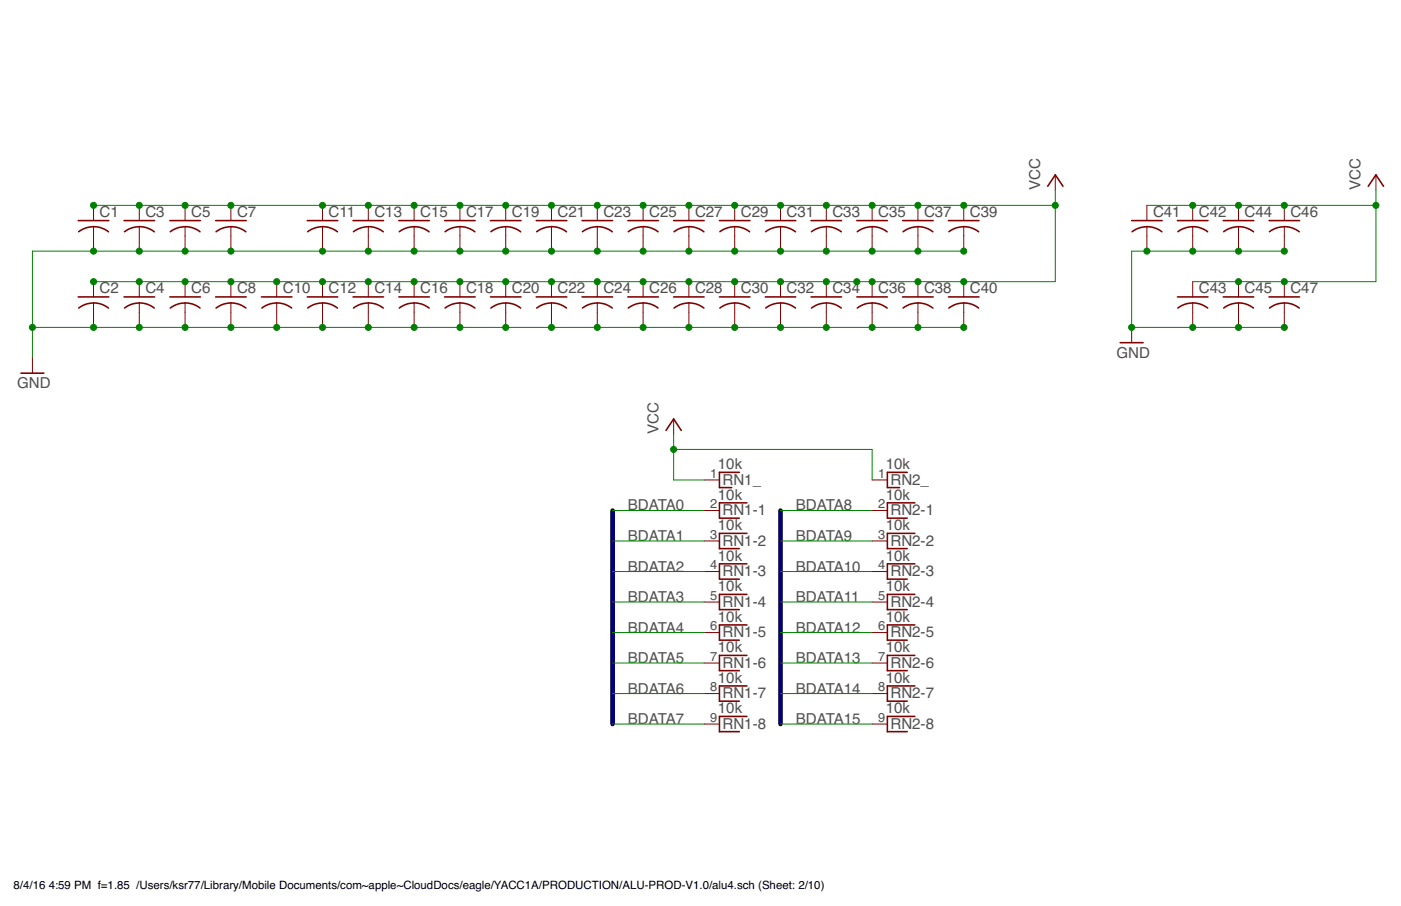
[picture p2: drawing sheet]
<svg xmlns="http://www.w3.org/2000/svg" width="432mm" height="279mm" viewBox="0 0 432 279" stroke-linecap="round" stroke-linejoin="round" font-family="sans-serif">
<g fill="none" stroke="#800000" stroke-width=".49">
<path d="M322.9 57.4l2.3-3.5 2.4 3.5M421.7 57.4l2.4-3.5 2.3 3.5M24.1 68h9.4M24.3 71.5a7.4 7.4 0 0 1 9.1 0M38.2 68h9.4M38.4 71.5a7.4 7.4 0 0 1 9.1 0M52.3 68h9.5M52.5 71.5a7.5 7.5 0 0 1 9.2 0M66.5 68h9.4M66.6 71.5a7.5 7.5 0 0 1 9.2 0M94.7 68h9.4M94.8 71.5a7.5 7.5 0 0 1 9.2 0"/>
<path d="M108.8 68h9.4M108.9 71.5a7.5 7.5 0 0 1 9.2 0M122.9 68h9.4M123.1 71.5a7.5 7.5 0 0 1 9.1 0M137 68h9.5M137.2 71.5a7.5 7.5 0 0 1 9.2 0M151.2 68h9.4M151.3 71.5a7.4 7.4 0 0 1 9.2 0M165.3 68h9.4M165.4 71.5a7.4 7.4 0 0 1 9.2 0M179.4 68h9.4M179.5 71.5a7.5 7.5 0 0 1 9.2 0"/>
<path d="M193.5 68h9.4M193.6 71.5a7.5 7.5 0 0 1 9.2 0M207.6 68h9.4M207.8 71.5a7.5 7.5 0 0 1 9.1 0M221.7 68h9.4M221.9 71.5a7.5 7.5 0 0 1 9.2 0M235.9 68h9.4M236 71.5a7.5 7.5 0 0 1 9.2 0M250 68h9.4M250.1 71.5a7.5 7.5 0 0 1 9.2 0M264.1 68h9.4M264.2 71.5a7.5 7.5 0 0 1 9.2 0"/>
<path d="M278.2 68h9.4M278.3 71.5a7.5 7.5 0 0 1 9.2 0M292.3 68h9.4M292.5 71.5a7.4 7.4 0 0 1 9.1 0M348.8 68h9.4M348.9 71.5a7.5 7.5 0 0 1 9.2 0M362.9 68h9.4M363 71.5a7.5 7.5 0 0 1 9.2 0M377 68h9.4M377.1 71.5a7.5 7.5 0 0 1 9.2 0M391.1 68h9.4M391.3 71.5a7.5 7.5 0 0 1 9.2 0"/>
<path d="M24.1 91.6h9.4M28.8 93.4l2.1 .3 2.5 1.3M28.8 93.5l-2.1 .2-2.4 1.3M38.2 91.6h9.4M42.9 93.4l2.1 .3 2.5 1.3M42.9 93.5l-2 .2-2.5 1.3M52.3 91.6h9.5M57 93.4l2.8 .5 1.9 1.1M57 93.5l-2 .2-2.5 1.3M66.5 91.6h9.4M71.2 93.4l2.7 .5 1.9 1.1M71.2 93.5l-2.1 .2-2.5 1.3"/>
<path d="M80.6 91.6h9.4M85.3 93.4l2.8 .5 1.8 1.1M85.3 93.5l-2.1 .2-2.5 1.3M94.7 91.6h9.4M99.4 93.4l2.8 .5 1.8 1.1M99.4 93.5l-2.1 .2-2.5 1.3M108.8 91.6h9.4M113.5 93.4l2.8 .5 1.8 1.1M113.5 93.5l-2.1 .2-2.5 1.3M122.9 91.6h9.4M127.6 93.4l2.8 .5 1.8 1.1M127.6 93.5l-2 .2-2.5 1.3"/>
<path d="M137 91.6h9.5M141.8 93.4l2.7 .5 1.9 1.1M141.8 93.5l-2.1 .2-2.5 1.3M151.2 91.6h9.4M155.9 93.4l2.1 .3 2.5 1.3M155.9 93.5l-2.1 .2-2.5 1.3M165.3 91.6h9.4M170 93.4l2.1 .3 2.5 1.3M170 93.5l-2.1 .2-2.5 1.3M179.4 91.6h9.4M184.1 93.4l2.1 .3 2.5 1.3M184.1 93.5l-2.1 .2-2.5 1.3"/>
<path d="M193.5 91.6h9.4M198.2 93.4l2.8 .5 1.8 1.1M198.2 93.5l-2.1 .2-2.5 1.3M207.6 91.6h9.4M212.3 93.4l2.8 .5 1.8 1.1M212.3 93.5l-2.1 .2-2.4 1.3M221.7 91.6h9.4M226.4 93.4l2.8 .5 1.9 1.1M226.4 93.5l-2 .2-2.5 1.3M235.9 91.6h9.4M240.6 93.4l2.7 .5 1.9 1.1M240.6 93.5l-2.1 .2-2.5 1.3"/>
<path d="M250 91.6h9.4M254.7 93.4l2.8 .5 1.8 1.1M254.7 93.5l-2.1 .2-2.5 1.3M264.1 91.6h9.4M268.8 93.4l2.8 .5 1.8 1.1M268.8 93.5l-2.1 .2-2.5 1.3M278.2 91.6h9.4M282.9 93.4l2.8 .5 1.8 1.1M282.9 93.5l-2.1 .2-2.5 1.3M292.3 91.6h9.4M297 93.4l2.1 .3 2.5 1.3M297 93.5l-2.1 .2-2.4 1.3"/>
<path d="M362.9 91.6h9.4M367.6 93.4l2.8 .5 1.8 1.1M367.6 93.5l-2.1 .2-2.5 1.3M377 91.6h9.4M381.7 93.4l2.8 .5 1.8 1.1M381.7 93.5l-2.1 .2-2.5 1.3M391.1 91.6h9.4M395.8 93.4l2.8 .5 1.9 1.1M395.8 93.5l-2 .2-2.5 1.3M6.5 115.1h7M345.2 105.7h7.1M205.3 132.7l2.3-3.5 2.4 3.5"/>
<path d="M227.9 145.7h-6.2v4.7h3.8M230.2 155.1h-8.5v4.7h6.2M279.6 145.7h-6.1v4.7h3.8M282 155.1h-8.5v4.7h6.1M230.2 164.5h-8.5v4.7h6.2M230.2 173.9h-8.5v4.7h6.2M282 164.5h-8.5v4.7h6.1M282 173.9h-8.5v4.7h6.1M230.2 183.3h-8.5v4.7h6.2M230.2 192.7h-8.5v4.7h6.2M282 183.3h-8.5v4.7h6.1M282 192.7h-8.5v4.7h6.1"/>
<path d="M230.2 202.1h-8.5v4.7h6.2M230.2 211.5h-8.5v4.7h6.2M282 202.1h-8.5v4.7h6.1M282 211.5h-8.5v4.7h6.1M230.2 220.9h-8.5v4.7h6.2M282 220.9h-8.5v4.7h6.1"/>
</g>
<g fill="none" stroke="#800000" stroke-width=".31">
<path d="M325.2 53.9v4.7M424.1 53.9v4.7M28.8 63.3v4.7M28.8 69.9v7.5M42.9 63.3v4.7M42.9 69.9v7.5M57 63.3v4.7M57 69.9v7.5M71.2 63.3v4.7M71.2 69.9v7.5M99.4 63.3v4.7M99.4 69.9v7.5"/>
<path d="M113.5 63.3v4.7M113.5 69.9v7.5M127.6 63.3v4.7M127.6 69.9v7.5M141.8 63.3v4.7M141.8 69.9v7.5M155.9 63.3v4.7M155.9 69.9v7.5M170 63.3v4.7M170 69.9v7.5M184.1 63.3v4.7M184.1 69.9v7.5"/>
<path d="M198.2 63.3v4.7M198.2 69.9v7.5M212.3 63.3v4.7M212.3 69.9v7.5M226.4 63.3v4.7M226.4 69.9v7.5M240.6 63.3v4.7M240.6 69.9v7.5M254.7 63.3v4.7M254.7 69.9v7.5M268.8 63.3v4.7M268.8 69.9v7.5"/>
<path d="M282.9 63.3v4.7M282.9 69.9v7.5M297 63.3v4.7M297 69.9v7.5M353.5 63.3v4.7M353.5 69.9v7.5M367.6 63.3v4.7M367.6 69.9v7.5M381.7 63.3v4.7M381.7 69.9v7.5M395.8 63.3v4.7M395.8 69.9v7.5"/>
<path d="M28.8 86.9v4.7M28.8 93.5v7.5M42.9 86.9v4.7M42.9 93.5v7.5M57 86.9v4.7M57 93.5v7.5M71.2 86.9v4.7M71.2 93.5v7.5M85.3 86.9v4.7M85.3 93.5v7.5M99.4 86.9v4.7M99.4 93.5v7.5"/>
<path d="M113.5 86.9v4.7M113.5 93.5v7.5M127.6 86.9v4.7M127.6 93.5v7.5M141.8 86.9v4.7M141.8 93.5v7.5M155.9 86.9v4.7M155.9 93.5v7.5M170 86.9v4.7M170 93.5v7.5M184.1 86.9v4.7M184.1 93.5v7.5"/>
<path d="M198.2 86.9v4.7M198.2 93.5v7.5M212.3 86.9v4.7M212.3 93.5v7.5M226.4 86.9v4.7M226.4 93.5v7.5M240.6 86.9v4.7M240.6 93.5v7.5M254.7 86.9v4.7M254.7 93.5v7.5M268.8 86.9v4.7M268.8 93.5v7.5"/>
<path d="M282.9 86.9v4.7M282.9 93.5v7.5M297 86.9v4.7M297 93.5v7.5M367.6 86.9v4.7M367.6 93.5v7.5M381.7 86.9v4.7M381.7 93.5v7.5M395.8 86.9v4.7M395.8 93.5v7.5M10 110.4v4.7M348.8 101v4.7"/>
<path d="M207.6 129.2v4.7M217 148h4.7M217 157.4h4.7M268.8 148h4.7M268.8 157.4h4.7M217 166.8h4.7M217 176.3h4.7M268.8 166.8h4.7M268.8 176.3h4.7M217 185.7h4.7M217 195.1h4.7M268.8 185.7h4.7"/>
<path d="M268.8 195.1h4.7M217 204.5h4.7M217 213.9h4.7M268.8 204.5h4.7M268.8 213.9h4.7M217 223.3h4.7M268.8 223.3h4.7"/>
</g>
<path d="M188.8 157.4v65.9M240.6 157.4v65.9" fill="none" stroke="#000080" stroke-width="1.4"/>
<g fill="none" stroke="#008000" stroke-width=".31">
<path d="M325.2 58.6v28.3h-296.4M424.1 58.6v28.3h-56.5M28.8 63.3h296.4M297 77.4h-287v33M353.5 63.3h70.6M395.8 77.4h-47v23.6h47M10 101h287M207.6 133.9v14.1h9.4M207.6 138.6h61.2v9.4M188.8 157.4h28.2M240.6 157.4h28.2M188.8 166.8h28.2"/>
<path d="M188.8 176.3h28.2M240.6 166.8h28.2M240.6 176.3h28.2M188.8 185.7h28.2M188.8 195.1h28.2M240.6 185.7h28.2M240.6 195.1h28.2M188.8 204.5h28.2M188.8 213.9h28.2M240.6 204.5h28.2M240.6 213.9h28.2M188.8 223.3h28.2"/>
<path d="M240.6 223.3h28.2"/>
</g>
<g fill="#008000" stroke="#008000" stroke-width=".31">
<circle cx="10" cy="101" r=".93"/>
<circle cx="282.9" cy="77.4" r=".93"/>
<circle cx="268.8" cy="77.4" r=".93"/>
<circle cx="297" cy="77.4" r=".93"/>
<circle cx="28.8" cy="77.4" r=".93"/>
<circle cx="42.9" cy="77.4" r=".93"/>
<circle cx="57" cy="77.4" r=".93"/>
<circle cx="71.2" cy="77.4" r=".93"/>
<circle cx="99.4" cy="77.4" r=".93"/>
<circle cx="113.5" cy="77.4" r=".93"/>
<circle cx="127.6" cy="77.4" r=".93"/>
<circle cx="141.8" cy="77.4" r=".93"/>
<circle cx="155.9" cy="77.4" r=".93"/>
<circle cx="170" cy="77.4" r=".93"/>
<circle cx="184.1" cy="77.4" r=".93"/>
<circle cx="198.2" cy="77.4" r=".93"/>
<circle cx="212.3" cy="77.4" r=".93"/>
<circle cx="226.4" cy="77.4" r=".93"/>
<circle cx="240.6" cy="77.4" r=".93"/>
<circle cx="254.7" cy="77.4" r=".93"/>
<circle cx="212.3" cy="101" r=".93"/>
<circle cx="226.4" cy="101" r=".93"/>
<circle cx="240.6" cy="101" r=".93"/>
<circle cx="254.7" cy="101" r=".93"/>
<circle cx="268.8" cy="101" r=".93"/>
<circle cx="297" cy="101" r=".93"/>
<circle cx="282.9" cy="101" r=".93"/>
<circle cx="28.8" cy="101" r=".93"/>
<circle cx="42.9" cy="101" r=".93"/>
<circle cx="57" cy="101" r=".93"/>
<circle cx="71.2" cy="101" r=".93"/>
<circle cx="85.3" cy="101" r=".93"/>
<circle cx="99.4" cy="101" r=".93"/>
<circle cx="113.5" cy="101" r=".93"/>
<circle cx="127.6" cy="101" r=".93"/>
<circle cx="141.8" cy="101" r=".93"/>
<circle cx="155.9" cy="101" r=".93"/>
<circle cx="170" cy="101" r=".93"/>
<circle cx="184.1" cy="101" r=".93"/>
<circle cx="198.2" cy="101" r=".93"/>
<circle cx="381.7" cy="77.4" r=".93"/>
<circle cx="395.8" cy="77.4" r=".93"/>
<circle cx="395.8" cy="101" r=".93"/>
<circle cx="381.7" cy="101" r=".93"/>
<circle cx="348.8" cy="101" r=".93"/>
<circle cx="367.6" cy="101" r=".93"/>
<circle cx="367.6" cy="77.4" r=".93"/>
<circle cx="353.5" cy="77.4" r=".93"/>
<circle cx="207.6" cy="138.6" r=".93"/>
<circle cx="325.2" cy="63.3" r=".93"/>
<circle cx="42.9" cy="63.3" r=".93"/>
<circle cx="57" cy="63.3" r=".93"/>
<circle cx="71.2" cy="63.3" r=".93"/>
<circle cx="99.4" cy="63.3" r=".93"/>
<circle cx="113.5" cy="63.3" r=".93"/>
<circle cx="127.6" cy="63.3" r=".93"/>
<circle cx="141.8" cy="63.3" r=".93"/>
<circle cx="155.9" cy="63.3" r=".93"/>
<circle cx="170" cy="63.3" r=".93"/>
<circle cx="184.1" cy="63.3" r=".93"/>
<circle cx="198.2" cy="63.3" r=".93"/>
<circle cx="212.3" cy="63.3" r=".93"/>
<circle cx="226.4" cy="63.3" r=".93"/>
<circle cx="240.6" cy="63.3" r=".93"/>
<circle cx="254.7" cy="63.3" r=".93"/>
<circle cx="268.8" cy="63.3" r=".93"/>
<circle cx="282.9" cy="63.3" r=".93"/>
<circle cx="297" cy="63.3" r=".93"/>
<circle cx="28.8" cy="63.3" r=".93"/>
<circle cx="297" cy="86.9" r=".93"/>
<circle cx="282.9" cy="86.9" r=".93"/>
<circle cx="264.1" cy="86.9" r=".93"/>
<circle cx="254.7" cy="86.9" r=".93"/>
<circle cx="240.6" cy="86.9" r=".93"/>
<circle cx="226.4" cy="86.9" r=".93"/>
<circle cx="212.3" cy="86.9" r=".93"/>
<circle cx="198.2" cy="86.9" r=".93"/>
<circle cx="184.1" cy="86.9" r=".93"/>
<circle cx="170" cy="86.9" r=".93"/>
<circle cx="155.9" cy="86.9" r=".93"/>
<circle cx="141.8" cy="86.9" r=".93"/>
<circle cx="127.6" cy="86.9" r=".93"/>
<circle cx="113.5" cy="86.9" r=".93"/>
<circle cx="99.4" cy="86.9" r=".93"/>
<circle cx="85.3" cy="86.9" r=".93"/>
<circle cx="71.2" cy="86.9" r=".93"/>
<circle cx="57" cy="86.9" r=".93"/>
<circle cx="42.9" cy="86.9" r=".93"/>
<circle cx="28.8" cy="86.9" r=".93"/>
<circle cx="268.8" cy="86.9" r=".93"/>
<circle cx="424.1" cy="63.3" r=".93"/>
<circle cx="395.8" cy="63.3" r=".93"/>
<circle cx="395.8" cy="86.9" r=".93"/>
<circle cx="381.7" cy="86.9" r=".93"/>
<circle cx="367.6" cy="63.3" r=".93"/>
<circle cx="381.7" cy="63.3" r=".93"/>
</g>
<g font-size="4.7" fill="#505050">
<text x="320.5" y="58.6" transform="rotate(-90 320.5 58.6)">VCC</text>
<text x="419.4" y="58.6" transform="rotate(-90 419.4 58.6)">VCC</text>
<text x="30.7" y="66.9">C1</text>
<text x="44.8" y="66.9">C3</text>
<text x="58.9" y="66.9">C5</text>
<text x="73" y="66.9">C7</text>
<text x="101.3" y="66.9">C11</text>
<text x="115.4" y="66.9">C13</text>
<text x="129.5" y="66.9">C15</text>
<text x="143.6" y="66.9">C17</text>
<text x="157.7" y="66.9">C19</text>
<text x="171.9" y="66.9">C21</text>
<text x="186" y="66.9">C23</text>
<text x="200.1" y="66.9">C25</text>
<text x="214.2" y="66.9">C27</text>
<text x="228.3" y="66.9">C29</text>
<text x="242.4" y="66.9">C31</text>
<text x="256.6" y="66.9">C33</text>
<text x="270.7" y="66.9">C35</text>
<text x="284.8" y="66.9">C37</text>
<text x="298.9" y="66.9">C39</text>
<text x="355.4" y="66.9">C41</text>
<text x="369.5" y="66.9">C42</text>
<text x="383.6" y="66.9">C44</text>
<text x="397.7" y="66.9">C46</text>
<text x="30.7" y="90.4">C2</text>
<text x="44.8" y="90.4">C4</text>
<text x="58.9" y="90.4">C6</text>
<text x="73" y="90.4">C8</text>
<text x="87.2" y="90.4">C10</text>
<text x="101.3" y="90.4">C12</text>
<text x="115.4" y="90.4">C14</text>
<text x="129.5" y="90.4">C16</text>
<text x="143.6" y="90.4">C18</text>
<text x="157.7" y="90.4">C20</text>
<text x="171.9" y="90.4">C22</text>
<text x="186" y="90.4">C24</text>
<text x="200.1" y="90.4">C26</text>
<text x="214.2" y="90.4">C28</text>
<text x="228.3" y="90.4">C30</text>
<text x="242.4" y="90.4">C32</text>
<text x="256.6" y="90.4">C34</text>
<text x="270.7" y="90.4">C36</text>
<text x="284.8" y="90.4">C38</text>
<text x="298.9" y="90.4">C40</text>
<text x="369.5" y="90.4">C43</text>
<text x="383.6" y="90.4">C45</text>
<text x="397.7" y="90.4">C47</text>
<text x="344.1" y="110.4">GND</text>
<text x="5.3" y="119.8">GND</text>
<text x="202.9" y="133.9" transform="rotate(-90 202.9 133.9)">VCC</text>
<text x="221.3" y="144.7">10k</text>
<text x="222.7" y="149.4">RN1_</text>
<text x="273" y="144.7">10k</text>
<text x="274.4" y="149.4">RN2_</text>
<text x="221.3" y="154.1">10k</text>
<text x="273" y="154.1">10k</text>
<text x="193.5" y="157.4">BDATA0</text>
<text x="222.7" y="158.8">RN1-1</text>
<text x="245.3" y="157.4">BDATA8</text>
<text x="274.4" y="158.8">RN2-1</text>
<text x="193.5" y="166.8">BDATA1</text>
<text x="221.3" y="163.5">10k</text>
<text x="245.3" y="166.8">BDATA9</text>
<text x="273" y="163.5">10k</text>
<text x="221.3" y="173">10k</text>
<text x="222.7" y="168.2">RN1-2</text>
<text x="273" y="173">10k</text>
<text x="274.4" y="168.2">RN2-2</text>
<text x="193.5" y="176.2">BDATA2</text>
<text x="222.7" y="177.7">RN1-3</text>
<text x="245.3" y="176.2">BDATA10</text>
<text x="274.4" y="177.7">RN2-3</text>
<text x="193.5" y="185.7">BDATA3</text>
<text x="221.3" y="182.4">10k</text>
<text x="245.3" y="185.7">BDATA11</text>
<text x="273" y="182.4">10k</text>
<text x="221.3" y="191.8">10k</text>
<text x="222.7" y="187.1">RN1-4</text>
<text x="273" y="191.8">10k</text>
<text x="274.4" y="187.1">RN2-4</text>
<text x="193.5" y="195.1">BDATA4</text>
<text x="222.7" y="196.5">RN1-5</text>
<text x="245.3" y="195.1">BDATA12</text>
<text x="274.4" y="196.5">RN2-5</text>
<text x="221.3" y="201.2">10k</text>
<text x="273" y="201.2">10k</text>
<text x="193.5" y="204.5">BDATA5</text>
<text x="222.7" y="205.9">RN1-6</text>
<text x="245.3" y="204.5">BDATA13</text>
<text x="274.4" y="205.9">RN2-6</text>
<text x="193.5" y="213.9">BDATA6</text>
<text x="221.3" y="210.6">10k</text>
<text x="222.7" y="215.3">RN1-7</text>
<text x="245.3" y="213.9">BDATA14</text>
<text x="273" y="210.6">10k</text>
<text x="274.4" y="215.3">RN2-7</text>
<text x="221.3" y="220">10k</text>
<text x="273" y="220">10k</text>
<text x="193.5" y="223.3">BDATA7</text>
<text x="222.7" y="224.7">RN1-8</text>
<text x="245.3" y="223.3">BDATA15</text>
<text x="274.4" y="224.7">RN2-8</text>
</g>
<g font-size="4" fill="#505050">
<text x="218.9" y="147.4">1</text>
<text x="270.6" y="147.4">1</text>
<text x="218.9" y="156.8">2</text>
<text x="270.6" y="156.8">2</text>
<text x="218.9" y="166.2">3</text>
<text x="270.6" y="166.2">3</text>
<text x="218.9" y="175.6">4</text>
<text x="270.6" y="175.6">4</text>
<text x="218.9" y="185">5</text>
<text x="270.6" y="185">5</text>
<text x="218.9" y="194.4">6</text>
<text x="270.6" y="194.4">6</text>
<text x="218.9" y="203.8">7</text>
<text x="270.6" y="203.8">7</text>
<text x="218.9" y="213.2">8</text>
<text x="270.6" y="213.2">8</text>
<text x="218.9" y="222.6">9</text>
<text x="270.6" y="222.6">9</text>
</g>
<g font-size="3.5">
<text x="4.2" y="274.2">8/4/16</text>
<text x="15" y="274.2">4:59 PM f=1.85 /Users/ksr77/Library/Mobile Documents/com~apple~CloudDocs/eagle/YACC1A/PRODUCTION/ALU-PROD-V1.0/alu4.sch (Sheet: 2/10)</text>
</g>
</svg>
